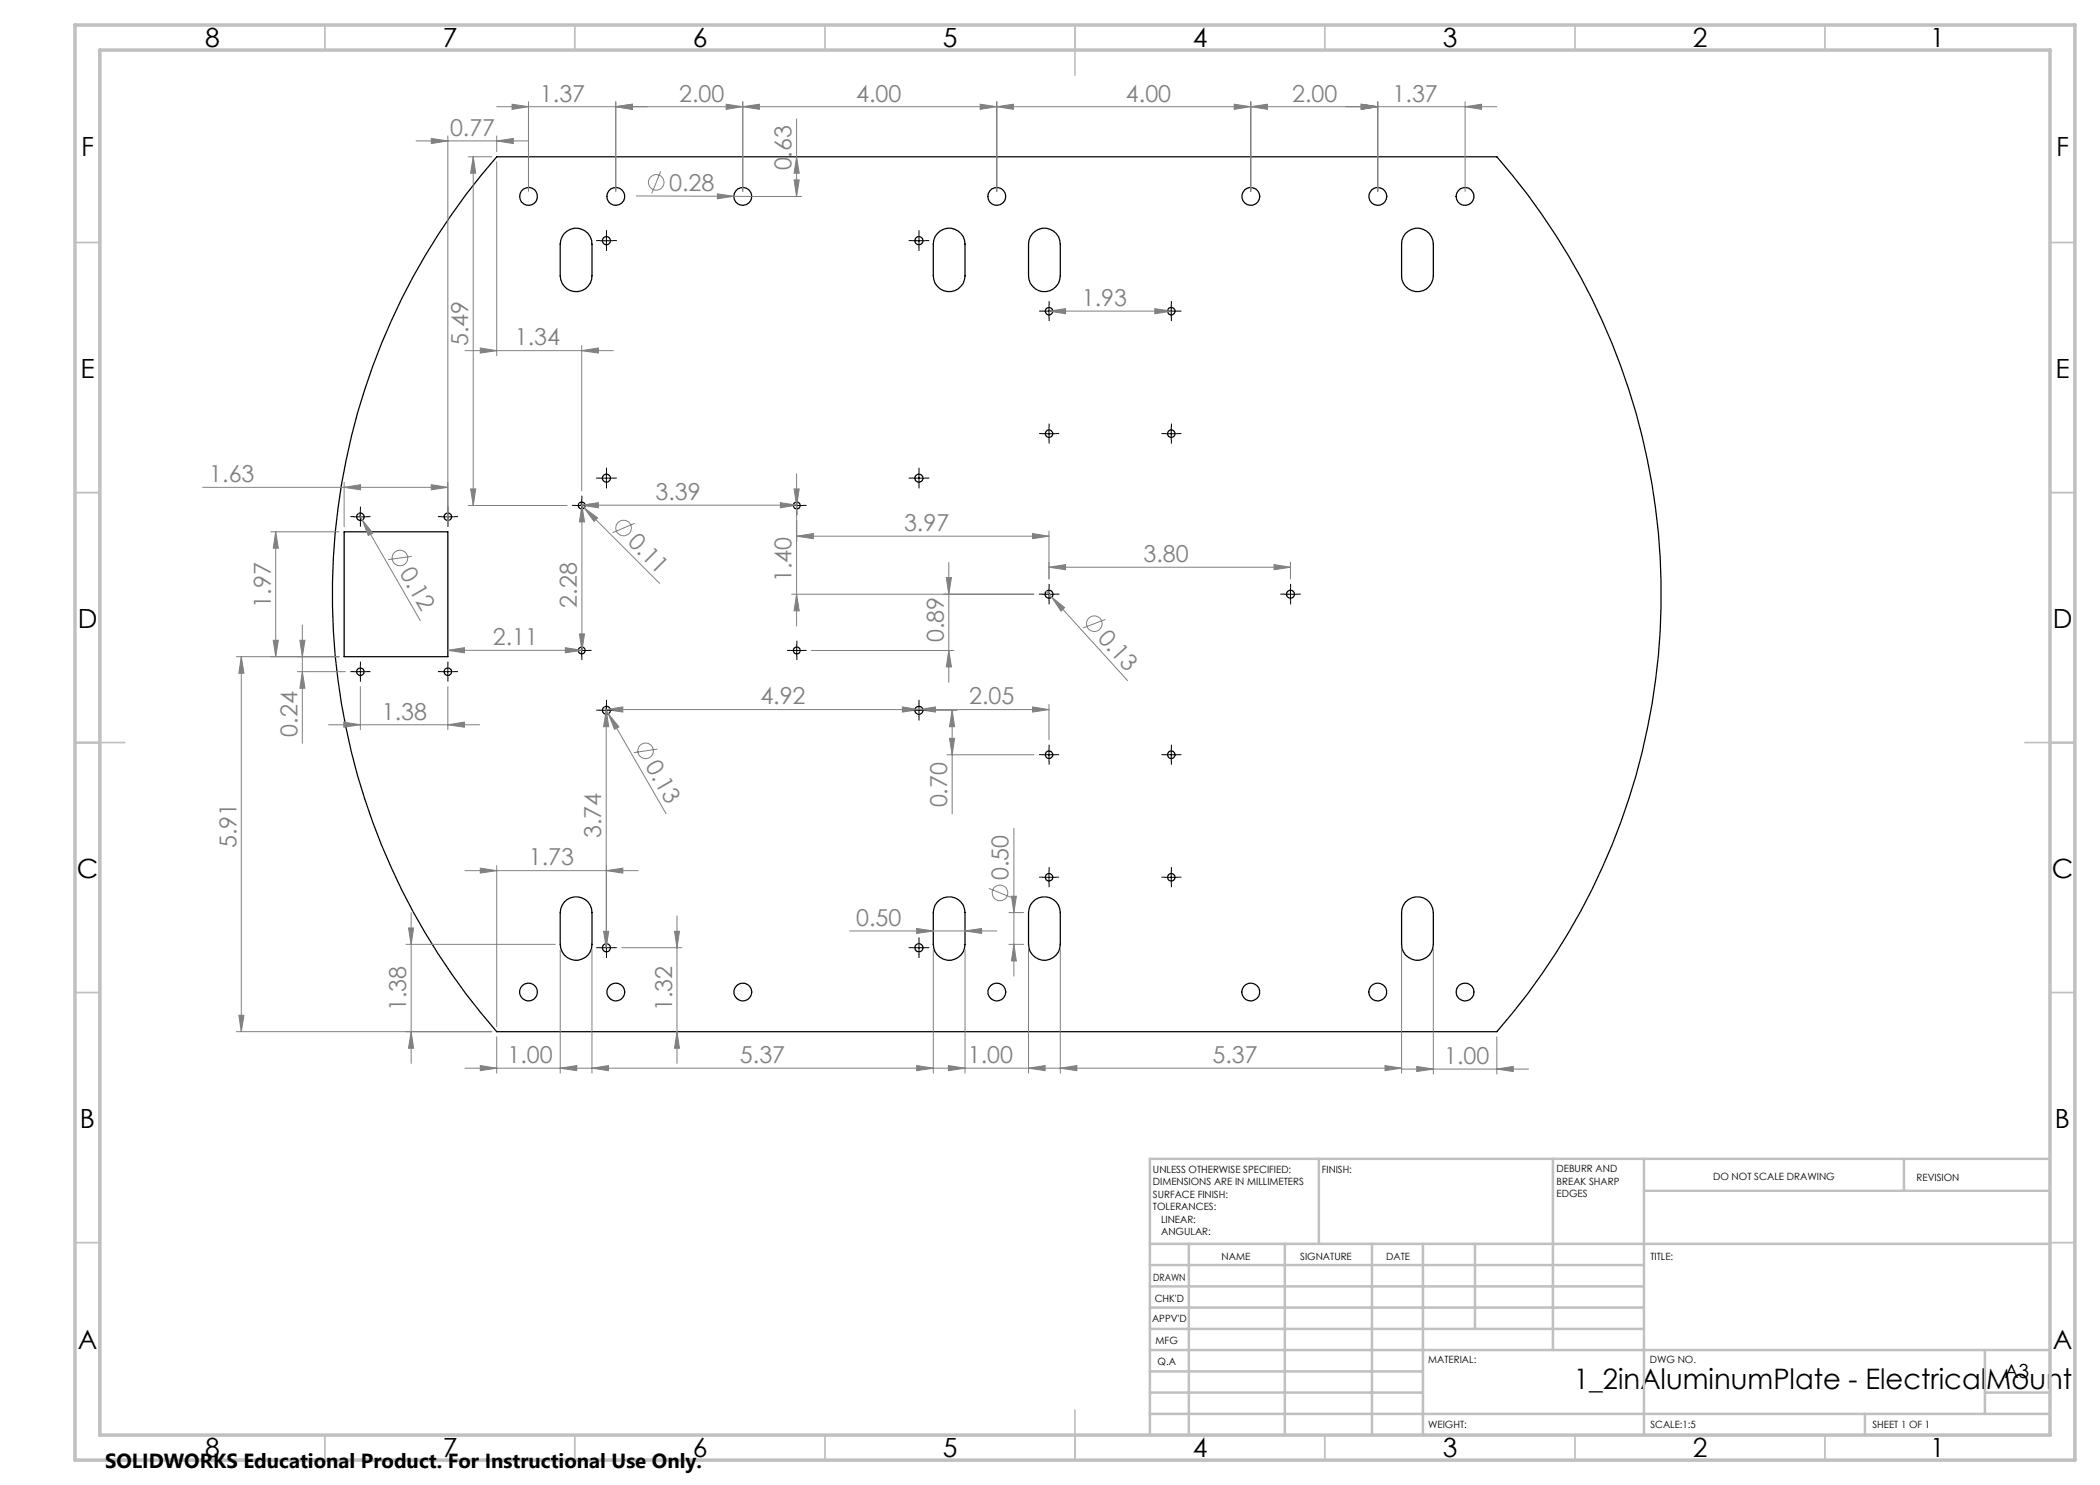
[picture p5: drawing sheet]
<svg xmlns="http://www.w3.org/2000/svg" width="420mm" height="297mm" viewBox="0 0 420 297" stroke-linecap="round" stroke-linejoin="round" font-family="sans-serif">
<g fill="none" stroke="#000" stroke-width=".25">
<path d="M99.3 31.4h200.1a132.9 132.9 0 0 1 0 174.9h-200.1a132.9 132.9 0 0 1 0-174.9zM112.9 46.7a3.2 3.2 0 0 1 3.5-.8 3.2 3.2 0 0 1 2 2.9v6.4a3.2 3.2 0 0 1-3.2 3.1 3.2 3.2 0 0 1-3.2-3.1v-6.4l.1-.8zM187.5 46.7a3.2 3.2 0 0 1 3.5-.8 3.2 3.2 0 0 1 2 2.9v6.4a3.2 3.2 0 0 1-3.2 3.1 3.2 3.2 0 0 1-3.1-3.1v-6.4l.3-1.5zM206.5 46.7a3.2 3.2 0 0 1 3.5-.8 3.2 3.2 0 0 1 2.1 2.9v6.4a3.2 3.2 0 0 1-3.2 3.1 3.2 3.2 0 0 1-3.2-3.1v-6.4l.4-1.5zM281.1 46.7a3.2 3.2 0 0 1 3.5-.8 3.2 3.2 0 0 1 2.1 2.9v6.4a3.2 3.2 0 0 1-3.2 3.1 3.2 3.2 0 0 1-3.2-3.1l.1-7.2zM68.8 106.4h20.8v24.9h-20.8zM112.9 180.4a3.2 3.2 0 0 1 3.5-.8 3.2 3.2 0 0 1 2 2.9v6.4a3.2 3.2 0 0 1-3.2 3.2 3.2 3.2 0 0 1-3.2-3.2v-6.4l.4-1.5zM187.5 180.4a3.2 3.2 0 0 1 3.5-.8 3.2 3.2 0 0 1 2 2.9v6.4a3.2 3.2 0 0 1-3.2 3.2 3.2 3.2 0 0 1-3.1-3.2v-6.4l.3-1.5zM206.5 180.4a3.2 3.2 0 0 1 3.5-.8 3.2 3.2 0 0 1 2.1 2.9v6.4a3.2 3.2 0 0 1-3.2 3.2 3.2 3.2 0 0 1-3.2-3.2v-6.4l.4-1.5zM281.1 180.4a3.2 3.2 0 0 1 3.5-.8 3.2 3.2 0 0 1 2.1 2.9v6.4a3.2 3.2 0 0 1-3.2 3.2 3.2 3.2 0 0 1-3.2-3.2v-6.4l.1-.7z"/>
<circle cx="105.7" cy="39.3" r="1.79"/>
<circle cx="123.1" cy="39.3" r="1.79"/>
<circle cx="148.5" cy="39.3" r="1.79"/>
<circle cx="199.3" cy="39.3" r="1.79"/>
<circle cx="250.2" cy="39.3" r="1.79"/>
<circle cx="275.6" cy="39.3" r="1.79"/>
<circle cx="293" cy="39.3" r="1.79"/>
<circle cx="121.3" cy="48.1" r=".81"/>
<circle cx="183.8" cy="48.1" r=".81"/>
<circle cx="209.8" cy="62.2" r=".75"/>
<circle cx="234.3" cy="62.2" r=".75"/>
<circle cx="121.3" cy="95.6" r=".81"/>
<circle cx="183.8" cy="95.6" r=".8"/>
<circle cx="209.8" cy="86.7" r=".74"/>
<circle cx="234.2" cy="86.7" r=".74"/>
<circle cx="72.1" cy="103.3" r=".74"/>
<circle cx="89.6" cy="103.3" r=".74"/>
<circle cx="116.4" cy="101.1" r=".69"/>
<circle cx="159.4" cy="101.1" r=".69"/>
<circle cx="209.8" cy="118.9" r=".79"/>
<circle cx="258.1" cy="118.9" r=".79"/>
<circle cx="72.1" cy="134.3" r=".75"/>
<circle cx="89.6" cy="134.3" r=".75"/>
<circle cx="116.4" cy="130.1" r=".69"/>
<circle cx="159.4" cy="130.1" r=".69"/>
<circle cx="121.3" cy="142.1" r=".81"/>
<circle cx="183.8" cy="142.1" r=".81"/>
<circle cx="209.8" cy="150.9" r=".76"/>
<circle cx="234.3" cy="150.9" r=".76"/>
<circle cx="209.8" cy="175.5" r=".76"/>
<circle cx="234.3" cy="175.5" r=".76"/>
<circle cx="105.7" cy="198.4" r="1.78"/>
<circle cx="121.3" cy="189.6" r=".81"/>
<circle cx="123.2" cy="198.4" r="1.78"/>
<circle cx="148.6" cy="198.4" r="1.78"/>
<circle cx="183.8" cy="189.6" r=".82"/>
<circle cx="199.4" cy="198.4" r="1.78"/>
<circle cx="250.1" cy="198.4" r="1.78"/>
<circle cx="275.5" cy="198.4" r="1.78"/>
<circle cx="293" cy="198.4" r="1.78"/>
</g>
<g fill="none" stroke="#808080" stroke-width=".2">
<path d="M83.2 28.2h22.5M86.3 27.7l3.3 .5-3.3 .5zM89.6 27.2v78.1M93.6 31.4h4.8M94.7 31.4l.4 3.2h-1zM94.7 31.4v69.7M99.3 28.2l3.4-.5v1zM99.3 27.2v3.1M99.3 32.3v38.8M99.3 21.3h200.1M102.4 20.8l3.3 .5-3.3 .6zM105.7 20.4v17.9"/>
<path d="M123.2 21.3l3.3-.5v1.1zM123.2 20.4v17.9M127.2 39.2l19.6 .1M132.2 34.3l-1.8 4.4M143.5 38.8l3.3 .5-3.3 .5zM145.2 20.8l3.4 .5-3.4 .6zM146.8 39.3h3.6M148.6 21.3l3.3-.5v1.1zM148.6 20.4v17.9M149.5 39.3h10.8M158.8 36h1l-.5 3.3zM159.3 23.8v15.5"/>
<path d="M159.3 31.4l.5 3.2h-1zM196 20.8l3.4 .5-3.4 .6zM199.4 21.3l3.3-.5v1.1zM199.4 20.4v17.9M246.8 20.8l3.4 .5-3.4 .6zM250.2 21.3l3.3-.5v1.1zM250.2 20.4v17.9M272.2 20.8l3.4 .5-3.4 .6zM275.6 20.4v17.9M293 21.3l3.3-.5v1.1zM293 20.4v17.9M93 70.1h29.7"/>
<path d="M96.1 69.6l3.2 .5-3.2 .5zM116.3 70.1l3.4-.5v1zM116.3 69.1v29.1M209.8 62.2l3.3-.5v1.1zM209.8 62.2h24.4M231 61.7l3.2 .5-3.2 .6zM40.5 97.5h49.1M68.8 97.5l3.3-.6v1.1zM68.8 96.4v8.9M86.3 96.9l3.3 .6-3.3 .5zM94.1 97.8h1l-.4 3.3zM158.8 97.8h1l-.5 3.3z"/>
<path d="M159.3 94.8v30.4M54.2 106.4h13.6M55.1 106.4l.6 3.2h-1.1zM55.1 106.4v24.9M71.7 102.7l.8 1.3M72.5 104l2 2.6-.8 .5zM72.5 104l11.6 20.1M82.4 111.3l-4.8 .6M93.6 101.1h19.8M115.9 100.6l16 16.1M116.3 101l3.4-.5v1.1zM116.3 101h43"/>
<path d="M116.4 101.1l.5 3.3h-1zM116.4 101.1v29M116.8 101.6l2.7 2-.7 .7zM126.9 104.7l-4.4 1.8M156.1 100.5l3.2 .5-3.2 .6zM158.3 118.8h48.5M159.3 118.8l.5 3.4h-1zM159.3 107.2l3.4-.5v1zM159.3 104v4.2M159.3 107.2h50.5M189.3 115.5h1l-.5 3.3zM189.8 112.5v24"/>
<path d="M206.5 106.7l3.3 .5-3.3 .5zM209.3 118.2l1.1 1.2M209.8 113.4l3.3-.5v1zM209.8 113.4h48.3M209.8 106.2v9.6M210.4 119.4l2.5 2.1-.7 .7zM210.4 119.4l15.1 16.7M254.8 112.9l3.3 .5-3.3 .5zM258.1 112.4v3.4M47.3 131.3h20.5M48.3 131.3v75M48.3 131.3l.5 3.4h-1z"/>
<path d="M54.6 128.1h1.1l-.6 3.2zM59.5 134.3h9.6M60 128.1h1l-.5 3.2zM60.5 125v23.7M60.5 134.3l.5 3.4h-1zM72.1 137.3v8.6M89.6 130.1l3.3-.6v1.1zM89.6 137.3v8.6M89.6 130.1h26.7M113.1 129.5l3.2 .6-3.2 .5zM115.9 126.8h1l-.5 3.3zM162.3 130.1h28.5"/>
<path d="M189.8 130.1l.5 3.3h-1zM221.1 123.9l-4.5 1.7M65.7 145h30.2M68.8 144.4l3.3 .6-3.3 .4zM89.6 145l3.3-.6v1zM120.9 141.4l12.3 21.3M121.2 142.1l.5 3.2h-1zM121.2 142.1v47.4M121.3 141.9l3.3-.5v1zM121.7 142.8l2.1 2.6-.9 .5zM131.5 149.8l-4.7 .7M180.5 141.4l3.3 .5-3.3 .5z"/>
<path d="M183.8 141.9l3.3-.5v1zM186.8 142.1h4.6M189.4 151h17.4M189.9 147.7h1l-.5 3.3zM190.4 142.1l.5 3.2h-1zM190.4 142.1v20.7M206.5 141.4l3.3 .5-3.3 .5zM209.8 140.9v7.1M209.8 141.9h-88.5M93 174.1h34.6M96.1 173.6l3.2 .5-3.2 .5zM99.3 173.1v32.2"/>
<path d="M121.3 174.1l3.3-.5v1zM121.3 173.1v13.4M197.8 177.7l4.4 1.8M202.3 179.2h1l-.5 3.3zM202.8 165.7v29.5M81.2 188.9h29.9M81.7 185.6h1l-.5 3.3zM82.2 182.5v30.2M112 189.9v24.7M118.4 189.9v24.7M120.7 186.3h1l-.5 3.2zM124.4 189.5h12"/>
<path d="M134.9 186.3h1l-.5 3.2zM135.4 183.2v29.5M169.9 186.2h29.5M183.3 185.7l3.4 .5-3.4 .5zM186.7 189.9v24.7M193 186.2l3.3-.5v1zM193 189.9v24.7M201.8 188.9h2.9M201.8 182.5h2.9M202.8 188.9l.5 3.3h-1zM205.7 189.9v24.7M212.1 189.9v24.7"/>
<path d="M280.3 189.9v24.7M286.7 189.9v24.9M47.3 206.3h51.1M47.8 203.1h1l-.5 3.2zM82.2 206.3l.5 3.4h-1zM93 213.6h187.3M96.1 213.1l3.2 .5-3.2 .5zM99.3 207.4v7.2M112 213.6l3.4-.5v1zM118.4 213.6l3.3-.5v1zM135.4 206.3l.5 3.4h-1zM183.3 213.1l3.4 .5-3.4 .5z"/>
<path d="M189.7 213.1l3.3 .5-3.3 .5zM205.7 213.6l3.3-.5v1zM212.1 213.6l3.3-.5v1zM277 213.1l3.3 .5-3.3 .5zM280.3 213.8h25.4M283.4 213.3l3.3 .5-3.3 .5zM299.4 213.8l3.2-.5v1zM299.4 207.4v7.4"/>
<circle cx="131.3" cy="36.5" r="1.56"/>
<circle cx="80" cy="111.6" r="1.56"/>
<circle cx="124.7" cy="105.6" r="1.56"/>
<circle cx="218.9" cy="124.8" r="1.56"/>
<circle cx="129.1" cy="150.2" r="1.55"/>
<circle cx="200" cy="178.6" r="1.56"/>
</g>
<g fill="none" stroke="#000" stroke-width=".2" stroke-dasharray="15.2 1.3 1.3 1.3" stroke-linecap="butt">
<path d="M120 48.1h-.8M121.3 46.9v-.8M121.3 49.4v.8M122.5 48.1h.9M182.5 48.1h-.8M183.8 46.9v-.8M183.8 49.4v.8M185 48.1h.9M208.6 62.2h-.8M209.8 61v-.8M209.8 63.5v.7M211.1 62.2h.7"/>
<path d="M233 62.2h-.7M234.3 61v-.8M234.3 63.5v.7M235.5 62.2h.8M116.4 99.8v-.7M120 95.6h-.8M121.3 94.4v-.8M121.3 96.9v.8M122.5 95.6h.9M159.4 99.8v-.7M182.5 95.6h-.8M183.8 94.4v-.8"/>
<path d="M183.8 96.9v.8M185 95.6h.9M208.6 86.7h-.8M209.8 85.5v-.8M209.8 88v.7M211.1 86.7h.7M233 86.7h-.7M234.3 85.5v-.8M234.3 88v.7M235.5 86.7h.8M70.8 103.3h-.7M72.1 102.1v-.8"/>
<path d="M72.1 104.6v.7M73.3 103.3h.8M88.3 103.3h-.7M89.6 102.1v-.8M89.6 104.6v.7M90.8 103.3h.8M115.1 101.1h-.7M116.4 102.3v.7M117.6 101.1h.7M158.1 101.1h-.7M159.4 102.3v.7M160.6 101.1h.7"/>
<path d="M208.6 118.8h-.8M209.8 117.6v-.8M211.1 118.8h.8M256.9 118.8h-.8M258.1 117.6v-.8M259.4 118.8h.8M70.8 134.3h-.7M72.1 133.1v-.8M72.1 135.6v.7M73.3 134.3h.8M88.3 134.3h-.7M89.6 133.1v-.8"/>
<path d="M89.6 135.6v.7M90.8 134.3h.8M115.1 130.1h-.7M116.4 128.8v-.7M116.4 131.3v.7M117.6 130.1h.7M158.1 130.1h-.7M159.4 128.8v-.7M159.4 131.3v.7M160.6 130.1h.7M209.8 120.1v.8M258.1 120.1v.8"/>
<path d="M120 142h-.8M121.3 140.8v-.8M121.3 143.3v.8M122.5 142h.9M182.5 142h-.8M183.8 140.8v-.8M183.8 143.3v.8M185 142h.9M208.6 150.9h-.8M209.8 149.7v-.8M209.8 152.2v.7M211.1 150.9h.7"/>
<path d="M233 150.9h-.7M234.3 149.7v-.8M234.3 152.2v.7M235.5 150.9h.8M208.6 175.4h-.8M209.8 174.2v-.8M209.8 176.7v.7M211.1 175.4h.7M233 175.4h-.7M234.3 174.2v-.8M234.3 176.7v.7M235.5 175.4h.8"/>
<path d="M120 189.5h-.8M121.3 188.3v-.8M121.3 190.8v.8M122.5 189.5h.9M182.5 189.5h-.8M183.8 188.3v-.8M183.8 190.8v.8M185 189.5h.9"/>
</g>
<g fill="none" stroke="#000" stroke-width=".2">
<path d="M120 48.2h2.5M121.3 46.9v2.5M182.5 48.2h2.5M183.8 46.9v2.5M208.6 62.2h2.5M209.8 61v2.5M233 62.2h2.5M234.2 61v2.5M116.3 99.8v2.5M120 95.6h2.5M121.3 94.4v2.5M159.3 99.8v2.5"/>
<path d="M182.5 95.6h2.5M183.8 94.4v2.5M208.6 86.7h2.5M209.8 85.5v2.5M233 86.7h2.5M234.2 85.5v2.5M70.8 103.4h2.5M72.1 102.1v2.5M88.3 103.4h2.5M89.6 102.1v2.5M115.1 101.1h2.5M158.1 101.1h2.5"/>
<path d="M208.6 118.8h2.5M209.8 117.6v2.5M256.9 118.8h2.5M258.1 117.6v2.5M70.8 134.3h2.5M72.1 133.1v2.5M88.3 134.3h2.5M89.6 133.1v2.5M115.1 130.1h2.5M116.3 128.8v2.5M158.1 130.1h2.5M159.3 128.8v2.5"/>
<path d="M120 142.1h2.5M121.3 140.8v2.5M182.5 142.1h2.5M183.8 140.8v2.5M208.6 151h2.5M209.8 149.7v2.5M233 151h2.5M234.2 149.7v2.5M208.6 175.5h2.5M209.8 174.2v2.5M233 175.5h2.5M234.2 174.2v2.5"/>
<path d="M120 189.5h2.5M121.3 188.3v2.5M182.5 189.5h2.5M183.8 188.3v2.5"/>
</g>
<g fill="none" stroke="#c0c0c0" stroke-width=".35">
<path d="M65 5v5M115 5v5M165 5v5M215 5v10M265 5v5M315 5v5M365 5v5M15 48.5h5M410 48.5h5M15 98.5h5M410 98.5h5M15 148.5h10"/>
<path d="M405 148.5h10M15 198.5h5M410 198.5h5M15 248.5h5M410 248.5h5M65 287v5M115 287v5M165 287v5M215 282v10M265 287v5M315 287v5M365 287v5"/>
</g>
<g fill="none" stroke="#c0c0c0" stroke-width=".5">
<path d="M263.8 231.8v17M310.6 231.8v38.2M328.8 231.8v55.2M328.8 238.2h81.2M380.8 231.8v6.4M410 231.8h-180v55.2M230 248.8h180M230 257.3h98.8M230 253h98.8M237.8 248.8v38.2M257 248.8v38.2M274.4 248.8v38.2"/>
<path d="M284.6 248.8v38.2M295 248.8v17M230 265.8h98.8M230 261.5h98.8M230 278.5h54.6M230 274.3h54.6M230 270h180M397 278.5h13M397 270v12.8M230 282.8h180M373 282.8v4.2"/>
</g>
<path d="M15 5h400v287h-400zM20 10h390v277h-390z" fill="none" stroke="#c0c0c0" stroke-width=".7"/>
<g fill="#808080">
<path d="M143.5 38.8l3.3 .5-3.3 .5z"/>
<path d="M121.7 142.8l2.1 2.6-.9 .5z"/>
<path d="M72.5 104l2 2.6-.8 .5z"/>
<path d="M210.4 119.4l2.5 2.1-.7 .7z"/>
<path d="M116.8 101.6l2.7 2-.7 .7z"/>
<path d="M86.3 96.9l3.3 .6-3.3 .5zM68.8 97.5l3.3-.6v1.1z"/>
<path d="M206.5 106.7l3.3 .5-3.3 .5zM159.3 107.2l3.4-.5v1zM121.3 174.1l3.3-.5v1zM96.1 173.6l3.2 .5-3.2 .5z"/>
<path d="M96.1 69.6l3.2 .5-3.2 .5zM116.3 70.1l3.4-.5v1zM183.8 141.9l3.3-.5v1zM206.5 141.4l3.3 .5-3.3 .5z"/>
<path d="M82.2 206.3l.5 3.4h-1zM81.7 185.6h1l-.5 3.3zM60.5 134.3l.5 3.4h-1zM60 128.1h1l-.5 3.2zM47.8 203.1h1l-.5 3.2zM48.3 131.3l.5 3.4h-1zM158.8 36h1l-.5 3.3zM159.3 31.4l.5 3.2h-1z"/>
<path d="M189.9 147.7h1l-.5 3.3zM190.4 142.1l.5 3.2h-1z"/>
<path d="M116.4 101.1l.5 3.3h-1zM115.9 126.8h1l-.5 3.3zM202.3 179.2h1l-.5 3.3zM202.8 188.9l.5 3.3h-1zM55.1 106.4l.6 3.2h-1.1zM54.6 128.1h1.1l-.6 3.2zM121.2 142.1l.5 3.2h-1zM120.7 186.3h1l-.5 3.2zM134.9 186.3h1l-.5 3.2zM135.4 206.3l.5 3.4h-1z"/>
<path d="M94.7 31.4l.4 3.2h-1zM94.1 97.8h1l-.4 3.3zM158.8 97.8h1l-.5 3.3zM159.3 118.8l.5 3.4h-1zM189.3 115.5h1l-.5 3.3zM189.8 130.1l.5 3.3h-1z"/>
<path d="M102.4 20.8l3.3 .5-3.3 .6zM123.2 21.3l3.3-.5v1.1z"/>
<path d="M116.3 101l3.4-.5v1.1zM156.1 100.5l3.2 .5-3.2 .6zM118.4 213.6l3.3-.5v1zM183.3 213.1l3.4 .5-3.4 .5zM189.7 213.1l3.3 .5-3.3 .5zM205.7 213.6l3.3-.5v1zM183.3 185.7l3.4 .5-3.4 .5zM193 186.2l3.3-.5v1zM212.1 213.6l3.3-.5v1zM277 213.1l3.3 .5-3.3 .5zM283.4 213.3l3.3 .5-3.3 .5zM299.4 213.8l3.2-.5v1zM96.1 213.1l3.2 .5-3.2 .5zM112 213.6l3.4-.5v1zM68.8 144.4l3.3 .6-3.3 .4zM89.6 145l3.3-.6v1zM86.3 27.7l3.3 .5-3.3 .5zM99.3 28.2l3.4-.5v1zM89.6 130.1l3.3-.6v1.1zM113.1 129.5l3.2 .6-3.2 .5zM209.8 113.4l3.3-.5v1zM254.8 112.9l3.3 .5-3.3 .5zM121.3 141.9l3.3-.5v1zM180.5 141.4l3.3 .5-3.3 .5zM209.8 62.2l3.3-.5v1.1zM231 61.7l3.2 .5-3.2 .6zM148.6 21.3l3.3-.5v1.1zM196 20.8l3.4 .5-3.4 .6zM199.4 21.3l3.3-.5v1.1zM246.8 20.8l3.4 .5-3.4 .6zM250.2 21.3l3.3-.5v1.1zM272.2 20.8l3.4 .5-3.4 .6zM272.2 20.8l3.4 .5-3.4 .6zM293 21.3l3.3-.5v1.1z"/>
<path d="M123.2 21.3l3.3-.5v1.1zM145.2 20.8l3.4 .5-3.4 .6z"/>
</g>
<text font-size="5.6" x="314.8" y="277.9">1_2inAluminumPlate - ElectricalMount</text>
<g font-size="5.3">
<text x="41" y="9.5">8</text>
<text x="88.5" y="9.5">7</text>
<text x="138.5" y="9.5">6</text>
<text x="188.5" y="9.5">5</text>
<text x="238.5" y="9.5">4</text>
<text x="288.5" y="9.5">3</text>
<text x="338.5" y="9.5">2</text>
<text x="386" y="9.5">1</text>
<text x="16.2" y="31.2">F</text>
<text x="411.2" y="31.2">F</text>
<text x="16.1" y="75.5">E</text>
<text x="411.1" y="75.5">E</text>
<text x="15.5" y="125.5">D</text>
<text x="410.5" y="125.5">D</text>
<text x="15.4" y="175.5">C</text>
<text x="410.4" y="175.5">C</text>
<text x="16" y="225.5">B</text>
<text x="411" y="225.5">B</text>
<text x="15.5" y="269.7">A</text>
<text x="410.5" y="269.7">A</text>
<text x="41" y="291.5">8</text>
<text x="88.5" y="291.5">7</text>
<text x="138.5" y="291.5">6</text>
<text x="188.5" y="291.5">5</text>
<text x="238.5" y="291.5">4</text>
<text x="288.5" y="291.5">3</text>
<text x="338.5" y="291.5">2</text>
<text x="386" y="291.5">1</text>
</g>
<g font-size="4.7" fill="#808080">
<text x="108" y="20.3">1.37</text>
<text x="135.8" y="20.3">2.00</text>
<text x="171.2" y="20.3">4.00</text>
<text x="225.2" y="20.3">4.00</text>
<text x="258.4" y="20.3">2.00</text>
<text x="278.5" y="20.3">1.37</text>
<text x="90" y="27.2">0.77</text>
<text x="158.3" y="34.1" transform="rotate(-90 158.3 34.1)">0.63</text>
<text x="133.8" y="38.2">0.28</text>
<text x="216.4" y="61.2">1.93</text>
<text x="93.6" y="69.2" transform="rotate(-90 93.6 69.2)">5.49</text>
<text x="103" y="69.1">1.34</text>
<text x="41.9" y="96.4">1.63</text>
<text x="131.1" y="100">3.39</text>
<text x="180.8" y="106.2">3.97</text>
<text x="125.3" y="108.6" transform="rotate(45 125.3 108.6)">0.11</text>
<text x="228.7" y="112.4">3.80</text>
<text x="79.8" y="114.7" transform="rotate(60 79.8 114.7)">0.12</text>
<text x="158.3" y="116.4" transform="rotate(-90 158.3 116.4)">1.40</text>
<text x="54.1" y="121.5" transform="rotate(-90 54.1 121.5)">1.97</text>
<text x="115.4" y="121.5" transform="rotate(-90 115.4 121.5)">2.28</text>
<text x="98.6" y="129">2.11</text>
<text x="188.8" y="128.5" transform="rotate(-90 188.8 128.5)">0.89</text>
<text x="219.3" y="127.8" transform="rotate(48 219.3 127.8)">0.13</text>
<text x="76.3" y="143.9">1.38</text>
<text x="152.1" y="140.9">4.92</text>
<text x="193.8" y="140.9">2.05</text>
<text x="59.5" y="147.3" transform="rotate(-90 59.5 147.3)">0.24</text>
<text x="128.9" y="153.2" transform="rotate(60 128.9 153.2)">0.13</text>
<text x="189.4" y="161.5" transform="rotate(-90 189.4 161.5)">0.70</text>
<text x="120.2" y="167.7" transform="rotate(-90 120.2 167.7)">3.74</text>
<text x="47.3" y="169.6" transform="rotate(-90 47.3 169.6)">5.91</text>
<text x="105.8" y="173.1">1.73</text>
<text x="201.7" y="176" transform="rotate(-90 201.7 176)">0.50</text>
<text x="171.2" y="185.2">0.50</text>
<text x="81.2" y="202.2" transform="rotate(-90 81.2 202.2)">1.38</text>
<text x="134.4" y="202.2" transform="rotate(-90 134.4 202.2)">1.32</text>
<text x="101.5" y="212.6">1.00</text>
<text x="148" y="212.6">5.37</text>
<text x="193.6" y="212.6">1.00</text>
<text x="242.5" y="212.6">5.37</text>
<text x="288.8" y="212.8">1.00</text>
</g>
<text font-size="4.1" x="21" y="293.7">SOLIDWORKS Educational Product. For Instructional Use Only.</text>
<text font-size="3.9" x="400.9" y="275.5">A3</text>
<g font-size="2">
<text x="230.6" y="234.6">UNLESS OTHERWISE SPECIFIED:</text>
<text x="230.6" y="237.1">DIMENSIONS ARE IN MILLIMETERS</text>
<text x="230.6" y="239.6">SURFACE FINISH:</text>
<text x="264.4" y="234.6">FINISH:</text>
<text x="311.3" y="234.5">DEBURR AND</text>
<text x="311.3" y="237">BREAK SHARP</text>
<text x="311.3" y="239.5">EDGES</text>
<text x="342.6" y="236">DO NOT SCALE DRAWING</text>
<text x="383.3" y="236.2">REVISION</text>
<text x="230.6" y="242.1">TOLERANCES:</text>
<text x="232.2" y="244.6">LINEAR:</text>
<text x="232.2" y="247.1">ANGULAR:</text>
<text x="244.3" y="252">NAME</text>
<text x="260" y="251.9">SIGNATURE</text>
<text x="277.2" y="251.9">DATE</text>
<text x="330.1" y="251.9">TITLE:</text>
<text x="230.6" y="256.1">DRAWN</text>
<text x="230.9" y="260.3">CHK'D</text>
<text x="230.4" y="264.4">APPV'D</text>
<text x="231.1" y="268.8">MFG</text>
<text x="231.5" y="273">Q.A</text>
<text x="285.6" y="272.5">MATERIAL:</text>
<text x="330" y="272.5">DWG NO.</text>
<text x="285.6" y="285.5">WEIGHT:</text>
<text x="330.1" y="285.6">SCALE:1:5</text>
<text x="374.5" y="285.6">SHEET 1 OF 1</text>
</g>
</svg>
